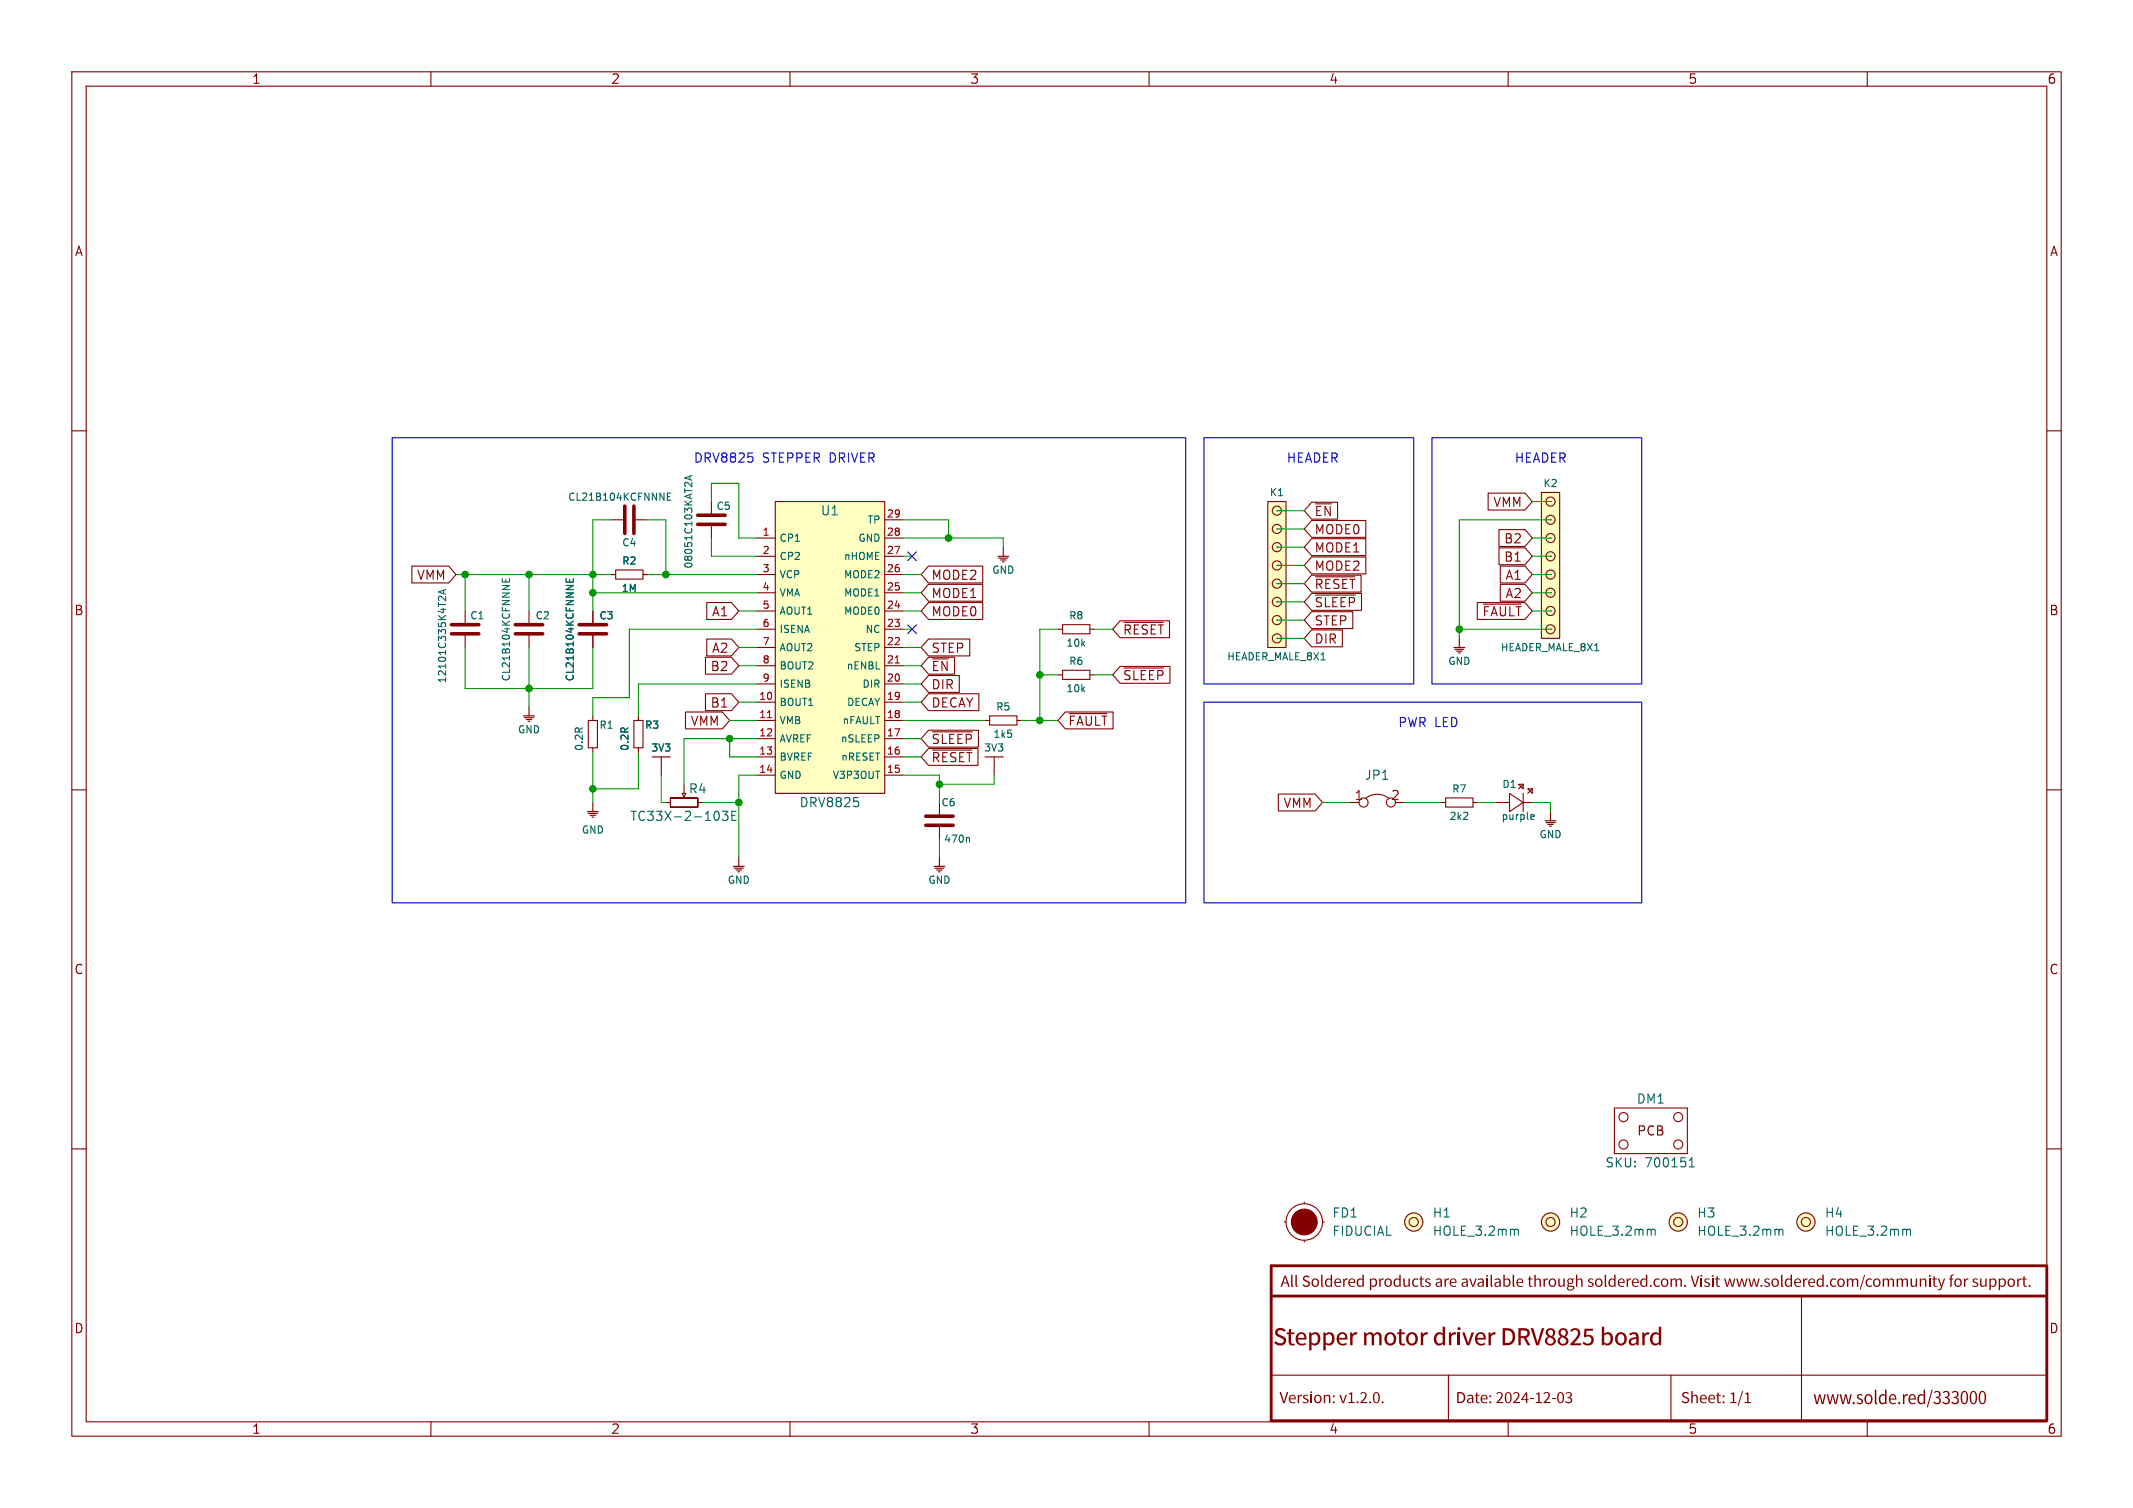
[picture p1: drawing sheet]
<svg xmlns="http://www.w3.org/2000/svg" width="297mm" height="210mm" viewBox="0 0 297 210" stroke-linecap="round" stroke-linejoin="round" font-family="sans-serif">
<g fill="none" stroke="#840000" stroke-width=".15">
<path d="M10 10h277v190h-277zM12 12h273v186h-273zM60 10v2M110 10v2M160 10v2M210 10v2M260 10v2M10 60h2M285 60h2M88.9 99.7v.6M137.8 99.7h3.8v1.3h-3.8zM147.3 94h.6"/>
<path d="M147.3 87.6h.6M148 93.3h3.8v1.3h-3.8zM148 87h3.8v1.3h-3.8zM151.8 94h.6M151.8 87.6h.6M10 110h2M88.3 100.3h1.2v3.8h-1.2zM88.9 104.1v.7M92.1 105.4v2.6M92.7 111.8h.6M93.3 112.4h3.9zM93.3 111.1l.1 1.3z"/>
<path d="M93.3 111.1l3.9 .1zM95 110.5h.5l-.3 .5zM95.2 109.2v1.3M97.2 111.1v1.3zM97.2 111.8h.6M130.8 111.8v1.9M130.8 114.9v1.9M137.2 100.3h.6M138.4 105.4v2.6M141.6 100.3h.6M188 111.8h1.2M193.4 111.2a2.55 2.55 0 0 0-3.2 0"/>
<path d="M194.3 111.8h1.3M200.7 111.8h.6M201.3 111.1h3.8v1.3h-3.8zM205.1 111.8h.6M208.3 111.8h1.9M210.2 110.5l1.9 1.3-1.9 1.2zM211.5 109.2h.6v.7zM212.1 111.8h1.3M212.1 109.2l-.6 .7M212.1 110.5v2.5M212.7 109.9h.7v.6zM213.4 109.9l-.7 .6"/>
<path d="M285 110h2M10 160h2M285 160h2M60 198v2M110 198v2M160 198v2M177 191.5h108M201.7 191.5v6.5M210 198v2M232.7 191.5v6.5M250.8 180.5v17.5M260 198v2"/>
<circle cx="189.9" cy="111.8" r=".63"/>
<circle cx="193.7" cy="111.8" r=".63"/>
<circle cx="233.7" cy="170.2" r=".63"/>
<circle cx="233.7" cy="170.2" r="1.27"/>
<circle cx="251.5" cy="170.2" r=".63"/>
<circle cx="251.5" cy="170.2" r="1.27"/>
</g>
<path d="M284.8 176.3h-107.8v21.6h107.9M285 176.3v21.6M177 180.5h108" fill="none" stroke="#840000" stroke-width=".4"/>
<path d="M90.8 105.4h2.5M137.2 105.4h2.5M215.1 114.3h1.6M215.3 114.6h1.2M215.5 114.8h.8M215.8 115.1h.2M215.9 113v1.3" fill="none" stroke="#840000" stroke-width=".16"/>
<g fill="#ffffc2" stroke="#ffffc2" stroke-width=".14">
<circle cx="233.7" cy="170.2" r="1.27"/>
<circle cx="251.5" cy="170.2" r="1.27"/>
</g>
<path d="M99.8 113a.79 .79 0 0 1 0 1.2M100.6 113h.8l-.5 .5 .4 .1v.5l-.2 .1h-.3l-.2-.1M101.9 113.6h.4M102.5 113h-.6v1.2h.6M134.7 116.6l.3 .2v.5M213.2 114.1h.4M213.2 113.5h.3l.1 .2-.5 .1M247.9 171.2h.3v.2v.6M265.7 171.2h.1l.2 .2v.6" fill="none" stroke="#006464" stroke-width=".15"/>
<path d="M128.9 114.9h3.8M128.9 113.7h3.8" fill="none" stroke="#840000" stroke-width=".5"/>
<path d="M176.5 69.9h2.6v20.3h-2.6z" fill="#ffffc2"/>
<g fill="none" stroke="#840000" stroke-width=".15">
<path d="M85.1 72.4h1.9M85.7 79.4h3.8v1.2h-3.8zM88.3 72.4h1.9M99.1 69.9v1.8M99.1 73v1.9M176.5 69.9h2.6v20.3h-2.6zM177.8 78.7h.1M177.8 76.2h.1M177.8 73.7h.1M177.8 71.1h.1M64.8 85.1v1.9M64.8 88.3v1.9"/>
<path d="M73.7 85.1v1.9M73.7 88.3v1.9M82.5 85.1v1.9M82.5 88.3v1.9M85.1 80h.6M89.5 80h.7M177.8 88.9h.1M177.8 86.4h.1M177.8 83.8h.1M177.8 81.3h.1M224.8 154.3h10.1v6.4h-10.1zM178.8 170.2h.3"/>
<path d="M181.6 167.4v.2M181.6 172.7v.3M184.1 170.2h.3"/>
<circle cx="177.8" cy="76.2" r=".63"/>
<circle cx="177.8" cy="73.7" r=".63"/>
<circle cx="177.8" cy="71.1" r=".63"/>
<circle cx="177.8" cy="78.7" r=".63"/>
<circle cx="177.8" cy="86.4" r=".63"/>
<circle cx="177.8" cy="83.8" r=".63"/>
<circle cx="177.8" cy="81.3" r=".63"/>
<circle cx="177.8" cy="88.9" r=".63"/>
<circle cx="226.1" cy="155.6" r=".63"/>
<circle cx="226.1" cy="159.4" r=".63"/>
<circle cx="233.7" cy="155.6" r=".63"/>
<circle cx="233.7" cy="159.4" r=".63"/>
<circle cx="181.6" cy="170.2" r="2.54"/>
<circle cx="196.8" cy="170.2" r=".63"/>
<circle cx="196.8" cy="170.2" r="1.27"/>
<circle cx="215.9" cy="170.2" r=".63"/>
<circle cx="215.9" cy="170.2" r="1.27"/>
</g>
<g fill="none" stroke="#840000" stroke-width=".16">
<path d="M138.9 77.5h1.6M139.1 77.7h1.2M139.3 78h.8M139.6 78.2h.2M139.7 76.2v1.3M202.4 90.2h1.6M202.6 90.4h1.2M202.8 90.7h.8M203.1 90.9h.2M203.2 88.9v1.3M102.9 119.4v1.3M130.8 119.4v1.3"/>
<path d="M102.1 120.7h1.5M102.2 120.9h1.3M102.5 121.2h.8M102.7 121.4h.3M130 120.7h1.6M130.2 120.9h1.2M130.4 121.2h.8M130.7 121.4h.2"/>
</g>
<g fill="#ffffc2" stroke="#ffffc2" stroke-width=".14">
<circle cx="196.8" cy="170.2" r="1.27"/>
<circle cx="215.9" cy="170.2" r="1.27"/>
</g>
<g fill="none" stroke="#006464" stroke-width=".15">
<path d="M92.9 69.1h.4M93.4 68.7h-.5v1h.5M95.4 67.2h.4M96.1 66.3v.5M96.3 67.2v.6M96.3 66.2l-1 .4 1 .3M61.8 82.2v.5M62 83.1v.6l-.7-.6h-.2l-.1 .4M62 82.1l-1 .3 1 .4M69.9 80.6v.5h1v-.5M70.4 80.7v.4M78.8 80.6v.5h1v-.5"/>
<path d="M79.3 80.7v.4M211.1 171.2h.3v.2v.6M230.1 171.2h.3l.1 .2v.6M235.2 162.5h.7M235.2 161.6l.4-.4v1.3"/>
</g>
<circle cx="181.6" cy="170.2" r="1.8" fill="#840000" stroke="#840000" stroke-width=".15"/>
<path d="M87 70.5v3.8M88.3 70.5v3.8M97.2 73h3.8M97.2 71.8h3.8M62.9 88.3h3.8M62.9 87h3.8M71.8 88.3h3.8M71.8 87h3.8M80.6 88.3h3.9M80.6 87h3.9" fill="none" stroke="#840000" stroke-width=".5"/>
<path d="M107.9 69.9h15.3v40.6h-15.3z" fill="#ffffc2"/>
<g fill="none" stroke="#840000" stroke-width=".15">
<path d="M105.4 74.9h2.5M105.4 77.5h2.5M107.9 69.9h15.3v40.6h-15.3zM123.2 74.9h2.5M123.2 77.5h2.5M123.2 72.4h2.5M82.5 99.7v.6M105.4 97.8h2.5M105.4 95.3h2.5M105.4 92.7h2.5M105.4 90.2h2.5M105.4 87.6h2.5"/>
<path d="M105.4 85.1h2.5M105.4 82.6h2.5M105.4 80h2.5M123.2 97.8h2.5M123.2 95.3h2.5M123.2 92.7h2.5M123.2 90.2h2.5M123.2 87.6h2.5M123.2 85.1h2.5M123.2 82.6h2.5M123.2 80h2.5M81.9 100.3h1.3v3.8h-1.3z"/>
<path d="M82.5 104.1v.7M105.4 100.3h2.5M105.4 102.9h2.5M105.4 105.4h2.5M105.4 108h2.5M123.2 100.3h2.5M123.2 102.9h2.5M123.2 105.4h2.5M123.2 108h2.5"/>
</g>
<path d="M106.9 99.9h.5M124.7 92.3h.5" fill="none" stroke="#a90000" stroke-width=".15"/>
<path d="M118.9 111.1h.6M119.4 111.6l.2 .2v.3l-.2 .2" fill="none" stroke="#006464" stroke-width=".15"/>
<path d="M72.9 99.7h1.5M73 99.9h1.3M73.7 98.4v1.3M73.3 100.2h.7M73.5 100.5h.3M81.8 113h1.5M81.9 113.3h1.3M82.2 113.5h.7M82.4 113.8h.3M82.5 111.8v1.2" fill="none" stroke="#840000" stroke-width=".16"/>
<path d="M214.6 68.6h2.6v20.3h-2.6z" fill="#ffffc2"/>
<g fill="none" stroke="#840000" stroke-width=".15">
<path d="M57.3 78.8h5.2l1 1.2-1 1.2h-5.2zM129.3 78.8h7.5v2.4h-7.5l-1-1.2zM182.6 75h7.6v2.4h-7.6l-1-1.2zM182.6 77.6h7.6v2.3h-7.6l-1-1.2zM182.6 72.5h7.6v2.3h-7.6l-1-1.1zM182.6 69.9h3.6v2.4h-3.6l-1-1.2zM183.2 70.2h2.2M207.2 68.7h5.1l1.1 1.2-1.1 1.1h-5.1zM208.7 76.3h3.6l1.1 1.2-1.1 1.1h-3.6zM208.7 73.8h3.6l1.1 1.1-1.1 1.2h-3.6zM208.9 78.8h3.4l1.1 1.2-1.1 1.2h-3.4zM214.6 68.6h2.6v20.3h-2.6z"/>
<path d="M215.9 77.5h.1M215.9 74.9h.1M215.9 72.4h.1M215.9 69.9h.1M82.5 85.1v1.9M82.5 88.3v1.9M85.1 80h.6M88.9 99.7v.6M89.5 80h.7M95.4 99.2h5.2l1 1.1-1 1.2h-5.2zM98.2 91.5h3.7l1 1.2-1 1.2h-3.7zM98.2 96.6h3.7l1 1.2-1 1.2h-3.7z"/>
<path d="M98.4 89h3.5l1 1.2-1 1.1h-3.5zM98.4 83.9h3.5l1 1.2-1 1.2h-3.5zM129.3 96.6h7v2.4h-7l-1-1.2zM129.3 83.9h7.5v2.4h-7.5l-1-1.2zM129.3 81.4h7.5v2.3h-7.5l-1-1.1zM129.3 91.5h3.6v2.4h-3.6l-1-1.2zM129.3 94.1h4.3v2.3h-4.3l-1-1.1zM129.3 89h5.7v2.3h-5.7l-1-1.1zM148.3 99.2h6.7v2.3h-6.7l-1-1.2zM148.9 99.4h5.2M156 86.5h6.8v2.3h-6.8l-1.1-1.2zM156 92.8h6.9v2.4h-6.9l-1.1-1.2z"/>
<path d="M156.5 86.7h5.5M156.5 93h5.6M182.6 87.7h4.3v2.4h-4.3l-1-1.2zM182.6 85.2h5.8v2.3h-5.8l-1-1.1zM182.6 80.1h6.9v2.4h-6.9l-1-1.2zM182.6 82.6h7v2.4h-7l-1-1.2zM183.2 80.3h5.5M183.2 82.9h5.5M205.7 83.9h6.6l1.1 1.2-1.1 1.2h-6.6zM206.5 84.1h5.3M208.9 81.4h3.4l1.1 1.2-1.1 1.1h-3.4zM215.9 87.6h.1"/>
<path d="M215.9 85.1h.1M215.9 82.6h.1M215.9 80h.1M88.9 104.1v.7M129.3 104.2h6.9v2.4h-6.9l-1-1.2zM129.3 101.7h6.9v2.3h-6.9l-1-1.1zM129.8 104.5h5.5M129.8 101.9h5.6M178 110.6h5.1l1 1.2-1 1.1h-5.1z"/>
<circle cx="215.9" cy="69.8" r=".63"/>
<circle cx="215.9" cy="72.4" r=".63"/>
<circle cx="215.9" cy="77.5" r=".63"/>
<circle cx="215.9" cy="74.9" r=".63"/>
<circle cx="215.9" cy="82.5" r=".63"/>
<circle cx="215.9" cy="85.1" r=".63"/>
<circle cx="215.9" cy="80" r=".63"/>
<circle cx="215.9" cy="87.6" r=".63"/>
</g>
<path d="M54.6 61h110.5v64.7h-110.5zM104.2 63.1h.6M104.7 63.6l.1 .2v.3l-.1 .2M167.6 61h29.2v34.3h-29.2zM199.4 61h29.2v34.3h-29.2zM167.6 97.8h61v27.9h-61z" fill="none" stroke="#0000c2" stroke-width=".15"/>
<g fill="none" stroke="#009600" stroke-width=".15">
<path d="M85.1 72.4h-2.6v12.7M90.2 72.4h2.5v7.6M99.1 69.9v-2.6h3.8v7.6h2.5M99.1 74.9v2.6h6.3M125.7 72.4h6.4v2.5M125.7 74.9h14v1.3M125.7 77.5h1.3M177.8 76.2h3.8M177.8 73.7h3.8M177.8 78.7h3.8M177.8 71.1h3.8M213.4 74.9h2.5"/>
<path d="M213.4 77.5h2.5M213.4 69.9h2.5M215.9 72.4h-12.7v16.5M63.5 80h21.6M64.8 90.2v5.7h17.7v-5.7M64.8 80v5.1M73.7 80v5.1M73.7 90.2v8.2M82.5 82.6h22.9M90.2 80h15.2M102.9 97.8h2.5M102.9 92.7h2.5"/>
<path d="M102.9 85.1h2.5M102.9 90.2h2.5M105.4 87.6h-17.8v9.6h-5.1v2.5M105.4 95.3h-16.5v4.4M125.7 97.8h2.6M125.7 92.7h2.6M125.7 82.6h2.6M125.7 80h2.6M125.7 85.1h2.6M125.7 87.6h1.3M125.7 90.2h2.6M125.7 95.3h2.6"/>
<path d="M144.8 94h2.5M147.3 87.6h-2.5v12.7M152.4 87.6h2.5M152.4 94h2.5M177.8 81.3h3.8M177.8 88.9h3.8M177.8 86.4h3.8M177.8 83.8h3.8M203.2 87.6h12.7M213.4 82.6h2.5M213.4 80h2.5M213.4 85.1h2.5"/>
<path d="M82.5 104.8v7M88.9 104.8v5.1h-6.4M92.1 108v3.8h.6M97.8 111.8h5.1M101.6 100.3h3.8M101.6 102.9v2.5h3.8M105.4 108h-2.5v11.4M105.4 102.9h-10.2v6.3M125.7 102.9h2.6M125.7 108h5.1v3.8M125.7 100.3h11.5M125.7 105.4h2.6"/>
<path d="M130.8 116.8v2.6M138.4 108v1.2h-7.6M142.2 100.3h5.1M184.1 111.8h3.9M195.6 111.8h5.1M205.7 111.8h2.6M213.4 111.8h2.5v1.2"/>
</g>
<path d="M126.4 76.9l1.2 1.2M127.6 76.9l-1.2 1.2M126.4 87l1.2 1.2M127.6 87l-1.2 1.2" fill="none" stroke="#000084" stroke-width=".15"/>
<path d="M78.8 80.6v.5h1v-.5M79.3 80.7v.4" fill="none" stroke="#006464" stroke-width=".15"/>
<g fill="#009600" stroke="#009600" stroke-width=".15">
<circle cx="144.8" cy="100.3" r=".46"/>
<circle cx="144.8" cy="94" r=".46"/>
<circle cx="130.8" cy="109.2" r=".46"/>
<circle cx="82.5" cy="109.9" r=".46"/>
<circle cx="101.6" cy="102.9" r=".46"/>
<circle cx="102.9" cy="111.8" r=".46"/>
<circle cx="132.1" cy="74.9" r=".46"/>
<circle cx="203.2" cy="87.6" r=".46"/>
<circle cx="92.7" cy="80" r=".46"/>
<circle cx="82.5" cy="82.6" r=".46"/>
<circle cx="64.8" cy="80" r=".46"/>
<circle cx="73.7" cy="80" r=".46"/>
<circle cx="82.5" cy="80" r=".46"/>
<circle cx="73.7" cy="95.9" r=".46"/>
</g>
<text font-size="3.5" fill="#840000" x="177.3" y="188.6">SteppermotordriverDRV8825board</text>
<text font-size="2.8" fill="#840000" x="252.5" y="196.5">www.solde.red/333000</text>
<g font-size="2.3" fill="#840000">
<text x="178.3" y="180">AllSolderedproductsareavailablethrough soldered.com.Visitwww.soldered.com/communityfor support.</text>
<text x="178.2" y="196.2">Version:v1.2.0.</text>
<text x="202.7" y="196.2">Date:2024-12-03</text>
<text x="234" y="196.2">Sheet:1/1</text>
</g>
<g font-size="1.8" fill="#840000">
<text x="35" y="11.9">1</text>
<text x="85" y="11.9">2</text>
<text x="135" y="11.9">3</text>
<text x="185" y="11.9">4</text>
<text x="235" y="11.9">5</text>
<text x="285" y="11.9">6</text>
<text x="10.3" y="35.9">A</text>
<text x="285.3" y="35.9">A</text>
<text x="207.8" y="70.8">VMM</text>
<text x="182.9" y="77.2">MODE1</text>
<text x="182.9" y="74.6">MODE0</text>
<text x="182.9" y="72.1">~{EN}</text>
<text x="209.3" y="75.9">B2</text>
<text x="58" y="81">VMM</text>
<text x="129.6" y="81">MODE2</text>
<text x="129.6" y="83.5">MODE1</text>
<text x="182.9" y="79.7">MODE2</text>
<text x="182.9" y="82.2">~{RESET}</text>
<text x="209.3" y="78.4">B1</text>
<text x="209.5" y="81">A1</text>
<text x="209.5" y="83.5">A2</text>
<text x="10.3" y="85.9">B</text>
<text x="99" y="86">A1</text>
<text x="129.6" y="86">MODE0</text>
<text x="156.3" y="88.6">~{RESET}</text>
<text x="182.9" y="89.9">DIR</text>
<text x="182.9" y="87.3">STEP</text>
<text x="182.9" y="84.8">~{SLEEP}</text>
<text x="206.3" y="86">~{FAULT}</text>
<text x="285.3" y="85.9">B</text>
<text x="98.9" y="93.7">B2</text>
<text x="99" y="91.1">A2</text>
<text x="129.6" y="93.7">~{EN}</text>
<text x="129.6" y="91.1">STEP</text>
<text x="156.3" y="94.9">~{SLEEP}</text>
<text x="96.1" y="101.3">VMM</text>
<text x="98.9" y="98.7">B1</text>
<text x="129.6" y="98.7">DECAY</text>
<text x="129.6" y="96.2">DIR</text>
<text x="148.7" y="101.3">~{FAULT}</text>
<text x="129.6" y="106.4">~{RESET}</text>
<text x="129.6" y="103.8">~{SLEEP}</text>
<text x="178.6" y="112.7">VMM</text>
<text x="10.3" y="135.9">C</text>
<text x="285.3" y="135.9">C</text>
<text x="227.9" y="158.4">PCB</text>
<text x="10.3" y="185.9">D</text>
<text x="285.3" y="185.9">D</text>
<text x="35" y="199.9">1</text>
<text x="85" y="199.9">2</text>
<text x="135" y="199.9">3</text>
<text x="185" y="199.9">4</text>
<text x="235" y="199.9">5</text>
<text x="285" y="199.9">6</text>
</g>
<g font-size="1.8" fill="#0000c2">
<text x="96.5" y="64.5">DRV8825</text>
<text x="106.2" y="64.5">STEPPER DRIVER</text>
<text x="179.1" y="64.5">HEADER</text>
<text x="210.8" y="64.5">HEADER</text>
<text x="194.6" y="101.4">PWR LED</text>
</g>
<g font-size="1.8" fill="#006464">
<text x="114.2" y="72">U1</text>
<text x="95.8" y="110.7">R4</text>
<text x="111.2" y="112.6">DRV8825</text>
<text x="189.9" y="108.8">JP1</text>
<text x="87.6" y="114.5">TC33X-2-103E</text>
<text x="227.8" y="153.9">DM1</text>
<text x="223.4" y="162.8">SKU:</text>
<text x="229" y="162.8">700151</text>
<text x="185.4" y="169.8">FD1</text>
<text x="185.4" y="172.3">FIDUCIAL</text>
<text x="199.4" y="172.3">HOLE_3.2mm</text>
<text x="199.4" y="169.8">H1</text>
<text x="218.4" y="172.3">HOLE_3.2mm</text>
<text x="218.4" y="169.8">H2</text>
<text x="236.2" y="172.3">HOLE_3.2mm</text>
<text x="236.2" y="169.8">H3</text>
<text x="254" y="169.8">H4</text>
<text x="254" y="172.3">HOLE_3.2mm</text>
</g>
<g font-size="1.8" fill="#a90000">
<text x="188.5" y="111.5">1</text>
<text x="193.6" y="111.5">2</text>
</g>
<g font-size="1.4" fill="#006464">
<text x="79" y="69.9">CL21B104KCFNNNE</text>
<text x="99.7" y="71.2">C5</text>
<text x="176.7" y="69.3">K1</text>
<text x="214.8" y="68">K2</text>
<text x="86.5" y="76.3">C4</text>
<text x="108.5" y="75.7">CP1</text>
<text x="119.4" y="75.7">GND</text>
<text x="120.7" y="73.1">TP</text>
<text x="86.5" y="82.6">1M</text>
<text x="86.5" y="78.8">R2</text>
<text x="96.6" y="79.3" transform="rotate(-90 96.6 79.3)">08051C103KAT2A</text>
<text x="108.5" y="78.2">CP2</text>
<text x="108.5" y="80.7">VCP</text>
<text x="108.5" y="83.3">VMA</text>
<text x="117.4" y="83.3">MODE1</text>
<text x="117.4" y="80.7">MODE2</text>
<text x="117.4" y="78.2">nHOME</text>
<text x="138" y="80.1">GND</text>
<text x="65.4" y="86.5">C1</text>
<text x="74.5" y="86.5">C2</text>
<text x="83.4" y="86.5">C3</text>
<text x="108.5" y="85.8">AOUT1</text>
<text x="108.5" y="88.4">ISENA</text>
<text x="117.4" y="85.8">MODE0</text>
<text x="120.4" y="88.4">NC</text>
<text x="148.8" y="86.5">R8</text>
<text x="62.3" y="95.3" transform="rotate(-90 62.3 95.3)">12101C335K4T2A</text>
<text x="71.2" y="95" transform="rotate(-90 71.2 95)">CL21B104KCFNNNE</text>
<text x="80.1" y="95" transform="rotate(-90 80.1 95)">CL21B104KCFNNNE</text>
<text x="108.5" y="90.9">AOUT2</text>
<text x="108.5" y="93.4">BOUT2</text>
<text x="108.5" y="96">ISENB</text>
<text x="117.8" y="93.4">nENBL</text>
<text x="118.8" y="90.9">STEP</text>
<text x="119.9" y="96">DIR</text>
<text x="148.4" y="90.3">10k</text>
<text x="148.8" y="92.8">R6</text>
<text x="170.8" y="92.2">HEADER_MALE_8X1</text>
<text x="201.5" y="92.8">GND</text>
<text x="208.9" y="90.9">HEADER_MALE_8X1</text>
<text x="83.4" y="101.7">R1</text>
<text x="89.7" y="101.7">R3</text>
<text x="108.5" y="98.5">BOUT1</text>
<text x="108.5" y="101.1">VMB</text>
<text x="117.2" y="101.1">nFAULT</text>
<text x="117.8" y="98.5">DECAY</text>
<text x="138.6" y="99.2">R5</text>
<text x="148.4" y="96.6">10k</text>
<text x="72" y="102.3">GND</text>
<text x="81.4" y="104.7" transform="rotate(-90 81.4 104.7)">0.2R</text>
<text x="87.7" y="104.7" transform="rotate(-90 87.7 104.7)">0.2R</text>
<text x="90.6" y="104.9">3V3</text>
<text x="108.5" y="103.6">AVREF</text>
<text x="108.5" y="106.1">BVREF</text>
<text x="116.9" y="103.6">nSLEEP</text>
<text x="117" y="106.1">nRESET</text>
<text x="136.9" y="104.9">3V3</text>
<text x="138.2" y="103">1k5</text>
<text x="108.5" y="108.7">GND</text>
<text x="115.8" y="108.7">V3P3OUT</text>
<text x="131" y="112.5">C6</text>
<text x="202.1" y="110.6">R7</text>
<text x="209.1" y="109.9">D1</text>
<text x="80.9" y="116.3">GND</text>
<text x="131.3" y="117.6">470n</text>
<text x="201.7" y="114.4">2k2</text>
<text x="209" y="114.4">purple</text>
<text x="214.2" y="116.9">GND</text>
<text x="101.2" y="123.3">GND</text>
<text x="129.2" y="123.3">GND</text>
</g>
<g font-size="1.4" fill="#a90000">
<text x="106.1" y="74.7">1</text>
<text x="106.1" y="77.2">2</text>
<text x="123.4" y="77.2">27</text>
<text x="123.4" y="74.7">28</text>
<text x="123.4" y="72.1">29</text>
<text x="106.1" y="79.8">3</text>
<text x="106.1" y="82.3">4</text>
<text x="123.4" y="82.3">25</text>
<text x="123.4" y="79.8">26</text>
<text x="106.1" y="84.8">5</text>
<text x="106.1" y="87.4">6</text>
<text x="106.1" y="89.9">7</text>
<text x="123.4" y="89.9">22</text>
<text x="123.4" y="87.4">23</text>
<text x="123.4" y="84.8">24</text>
<text x="106.1" y="92.5">8</text>
<text x="106.1" y="95">9</text>
<text x="123.4" y="95">20</text>
<text x="123.4" y="92.5">21</text>
<text x="105.6" y="97.5">10</text>
<text x="105.6" y="100.1">11</text>
<text x="123.4" y="100.1">18</text>
<text x="123.4" y="97.5">19</text>
<text x="105.6" y="102.6">12</text>
<text x="105.6" y="105.2">13</text>
<text x="105.6" y="107.7">14</text>
<text x="123.4" y="107.7">15</text>
<text x="123.4" y="105.2">16</text>
<text x="123.4" y="102.6">17</text>
</g>
</svg>
